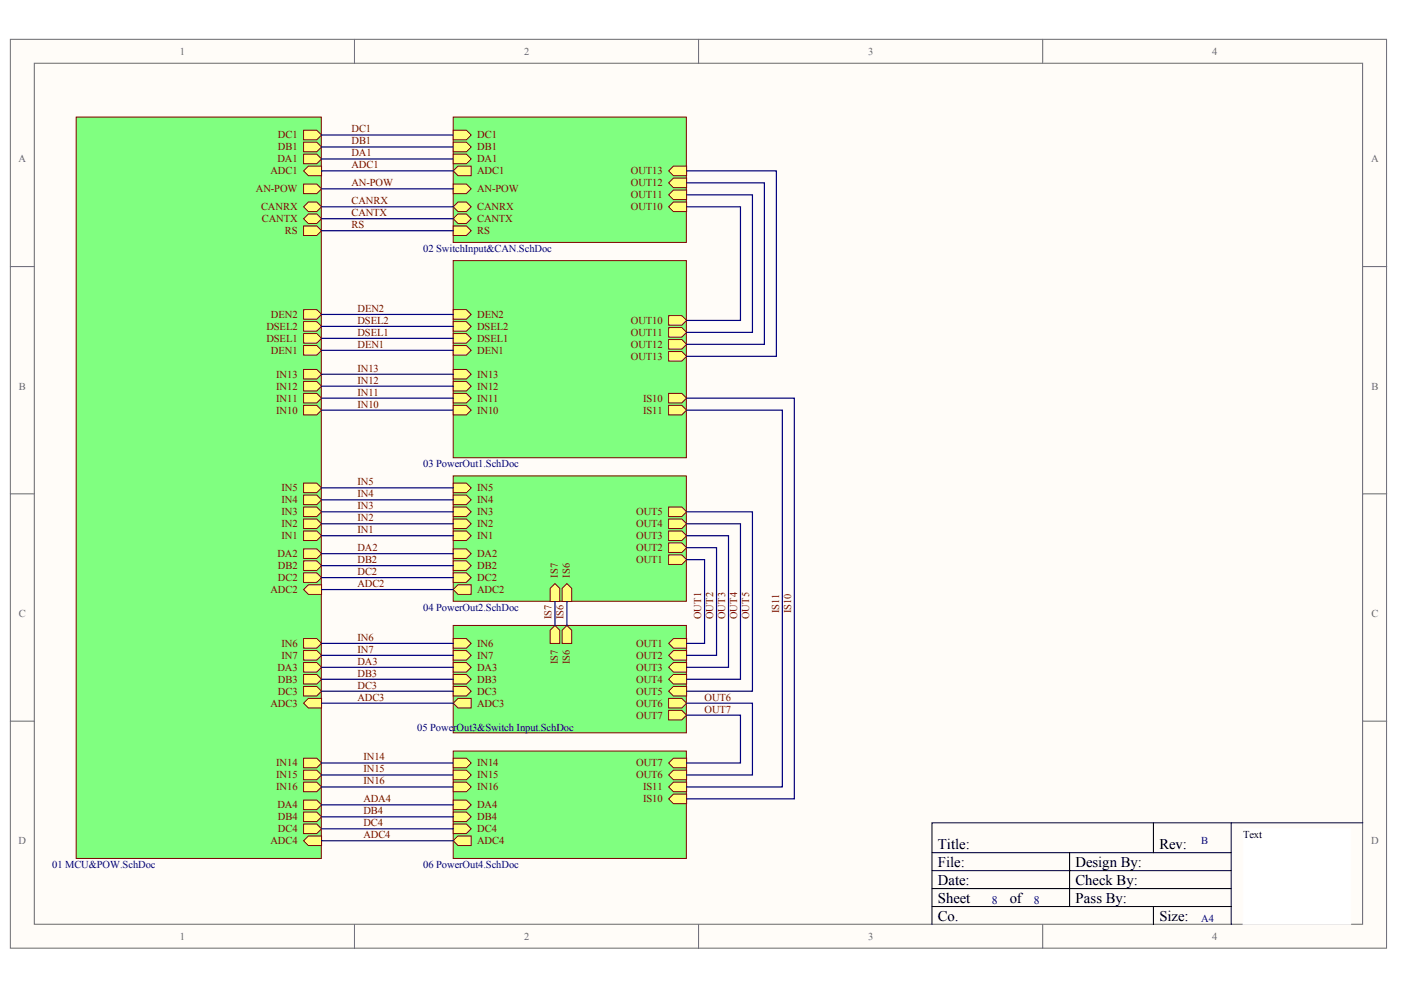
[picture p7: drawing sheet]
<svg xmlns="http://www.w3.org/2000/svg" width="297mm" height="210mm" viewBox="0 0 297 210" stroke-linecap="round" stroke-linejoin="round" font-family="sans-serif">
<g fill="#fffcf8" stroke="#696969" stroke-width=".21">
<path d="M2.2 8.3h291.8v192.7h-291.8z"/>
<path d="M7.3 13.4h281.6v182.6h-281.6z"/>
</g>
<path d="M75.2 8.3v5.1M148.1 8.3v5.1M221.1 8.3v5.1M2.2 56.5h5.1M289 56.5h5M2.2 104.7h5.1M289 104.7h5M2.2 152.9h5.1M289 152.9h5M75.2 196v5.1M148.1 196v5.1M221.1 196v5.1" fill="none" stroke="#696969" stroke-width=".21"/>
<path d="M244.5 174.5v6.3M261 174.5v21.5M289 174.5h-91.4v21.5M197.6 180.8h63.4M197.6 188.4h63.4M197.6 184.6h63.4M197.6 192.2h63.4M226.8 180.8v11.4M244.5 192.2v3.8" fill="none" stroke="#000" stroke-width=".21"/>
<path d="M16.2 24.8h51.9v157.2h-51.9z" fill="#80ff80" stroke="#800000" stroke-width=".21"/>
<g fill="#ffff80" stroke="#800000" stroke-width=".21">
<path d="M64.4 43.8l1-1h1.8l1 1-1 1.1h-1.8z" fill-rule="evenodd"/>
<path d="M64.4 46.4l1-1h1.8l1 1-1 1h-1.8z" fill-rule="evenodd"/>
<path d="M64.4 47.9h2.8l1 1-1 1h-2.8z" fill-rule="evenodd"/>
<path d="M64.4 30.1h2.8l1 1.1-1 1h-2.8z" fill-rule="evenodd"/>
<path d="M64.4 32.7h2.8l1 1-1 1h-2.8z" fill-rule="evenodd"/>
<path d="M64.4 36.2l1-1h2.8v2h-2.8z" fill-rule="evenodd"/>
<path d="M64.4 39h2.8l1 1-1 1.1h-2.8z" fill-rule="evenodd"/>
<path d="M64.4 27.6h2.8l1 1-1 1h-2.8z" fill-rule="evenodd"/>
<path d="M64.4 65.7h2.8l1 1-1 1h-2.8z" fill-rule="evenodd"/>
<path d="M64.4 70.7h2.8l1 1-1 1.1h-2.8z" fill-rule="evenodd"/>
<path d="M64.4 68.2h2.8l1 1-1 1h-2.8z" fill-rule="evenodd"/>
<path d="M64.4 73.3h2.8l1 1-1 1h-2.8z" fill-rule="evenodd"/>
<path d="M64.4 85.9h2.8l1 1.1-1 1h-2.8z" fill-rule="evenodd"/>
<path d="M64.4 83.4h2.8l1 1-1 1h-2.8z" fill-rule="evenodd"/>
<path d="M64.4 80.9h2.8l1 1-1 1h-2.8z" fill-rule="evenodd"/>
<path d="M64.4 78.3h2.8l1 1-1 1.1h-2.8z" fill-rule="evenodd"/>
<path d="M64.4 102.4h2.8l1 1-1 1.1h-2.8z" fill-rule="evenodd"/>
<path d="M64.4 105h2.8l1 1-1 1h-2.8z" fill-rule="evenodd"/>
<path d="M64.4 107.5h2.8l1 1-1 1h-2.8z" fill-rule="evenodd"/>
<path d="M64.4 116.4h2.8l1 1-1 1h-2.8z" fill-rule="evenodd"/>
<path d="M64.4 118.9h2.8l1 1-1 1h-2.8z" fill-rule="evenodd"/>
<path d="M64.4 121.4h2.8l1 1.1-1 1h-2.8z" fill-rule="evenodd"/>
<path d="M64.4 125l1-1h2.8v2h-2.8z" fill-rule="evenodd"/>
<path d="M64.4 110h2.8l1 1.1-1 1h-2.8z" fill-rule="evenodd"/>
<path d="M64.4 112.6h2.8l1 1-1 1h-2.8z" fill-rule="evenodd"/>
<path d="M64.4 140.5h2.8l1 1-1 1h-2.8z" fill-rule="evenodd"/>
<path d="M64.4 143h2.8l1 1-1 1h-2.8z" fill-rule="evenodd"/>
<path d="M64.4 145.5h2.8l1 1.1-1 1h-2.8z" fill-rule="evenodd"/>
<path d="M64.4 149.1l1-1h2.8v2h-2.8z" fill-rule="evenodd"/>
<path d="M64.4 135.4h2.8l1 1-1 1h-2.8z" fill-rule="evenodd"/>
<path d="M64.4 137.9h2.8l1 1-1 1.1h-2.8z" fill-rule="evenodd"/>
<path d="M64.4 169.6h2.8l1 1.1-1 1h-2.8z" fill-rule="evenodd"/>
<path d="M64.4 172.2h2.8l1 1-1 1h-2.8z" fill-rule="evenodd"/>
<path d="M64.4 174.7h2.8l1 1-1 1h-2.8z" fill-rule="evenodd"/>
<path d="M64.4 178.3l1-1.1h2.8v2.1h-2.8z" fill-rule="evenodd"/>
<path d="M64.4 165.8h2.8l1 1-1 1.1h-2.8z" fill-rule="evenodd"/>
<path d="M64.4 163.3h2.8l1 1-1 1h-2.8z" fill-rule="evenodd"/>
<path d="M64.4 160.8h2.8l1 1-1 1h-2.8z" fill-rule="evenodd"/>
</g>
<path d="M96.1 24.8h49.4v26.6h-49.4z" fill="#80ff80" stroke="#800000" stroke-width=".21"/>
<g fill="#ffff80" stroke="#800000" stroke-width=".21">
<path d="M96.1 30.1h2.8l1 1.1-1 1h-2.8z" fill-rule="evenodd"/>
<path d="M96.1 32.7h2.8l1 1-1 1h-2.8z" fill-rule="evenodd"/>
<path d="M96.1 36.2l1-1h2.8v2h-2.8z" fill-rule="evenodd"/>
<path d="M96.1 39h2.8l1 1-1 1.1h-2.8z" fill-rule="evenodd"/>
<path d="M141.8 43.8l1-1h2.8v2.1h-2.8z" fill-rule="evenodd"/>
<path d="M141.8 41.3l1-1h2.8v2h-2.8z" fill-rule="evenodd"/>
<path d="M141.8 38.8l1-1h2.8v2h-2.8z" fill-rule="evenodd"/>
<path d="M141.8 36.2l1-1h2.8v2h-2.8z" fill-rule="evenodd"/>
<path d="M96.1 43.8l1-1h1.8l1 1-1 1.1h-1.8z" fill-rule="evenodd"/>
<path d="M96.1 46.4l1-1h1.8l1 1-1 1h-1.8z" fill-rule="evenodd"/>
<path d="M96.1 47.9h2.8l1 1-1 1h-2.8z" fill-rule="evenodd"/>
<path d="M96.1 27.6h2.8l1 1-1 1h-2.8z" fill-rule="evenodd"/>
</g>
<path d="M96.1 55.3h49.4v41.8h-49.4z" fill="#80ff80" stroke="#800000" stroke-width=".21"/>
<g fill="#ffff80" stroke="#800000" stroke-width=".21">
<path d="M96.1 85.9h2.8l1 1.1-1 1h-2.8z" fill-rule="evenodd"/>
<path d="M96.1 83.4h2.8l1 1-1 1h-2.8z" fill-rule="evenodd"/>
<path d="M96.1 80.9h2.8l1 1-1 1h-2.8z" fill-rule="evenodd"/>
<path d="M96.1 78.3h2.8l1 1-1 1.1h-2.8z" fill-rule="evenodd"/>
<path d="M96.1 65.7h2.8l1 1-1 1h-2.8z" fill-rule="evenodd"/>
<path d="M96.1 70.7h2.8l1 1-1 1.1h-2.8z" fill-rule="evenodd"/>
<path d="M96.1 68.2h2.8l1 1-1 1h-2.8z" fill-rule="evenodd"/>
<path d="M96.1 73.3h2.8l1 1-1 1h-2.8z" fill-rule="evenodd"/>
<path d="M141.8 83.4h2.8l1 1-1 1h-2.8z" fill-rule="evenodd"/>
<path d="M141.8 85.9h2.8l1 1.1-1 1h-2.8z" fill-rule="evenodd"/>
<path d="M141.8 66.9h2.8l1 1-1 1.1h-2.8z" fill-rule="evenodd"/>
<path d="M141.8 69.5h2.8l1 1-1 1h-2.8z" fill-rule="evenodd"/>
<path d="M141.8 72h2.8l1 1-1 1h-2.8z" fill-rule="evenodd"/>
<path d="M141.8 74.5h2.8l1 1-1 1.1h-2.8z" fill-rule="evenodd"/>
</g>
<path d="M96.1 100.9h49.4v26.6h-49.4z" fill="#80ff80" stroke="#800000" stroke-width=".21"/>
<g fill="#ffff80" stroke="#800000" stroke-width=".21">
<path d="M96.1 102.4h2.8l1 1-1 1.1h-2.8z" fill-rule="evenodd"/>
<path d="M96.1 105h2.8l1 1-1 1h-2.8z" fill-rule="evenodd"/>
<path d="M96.1 107.5h2.8l1 1-1 1h-2.8z" fill-rule="evenodd"/>
<path d="M96.1 116.4h2.8l1 1-1 1h-2.8z" fill-rule="evenodd"/>
<path d="M96.1 118.9h2.8l1 1-1 1h-2.8z" fill-rule="evenodd"/>
<path d="M96.1 121.4h2.8l1 1.1-1 1h-2.8z" fill-rule="evenodd"/>
<path d="M96.1 125l1-1h2.8v2h-2.8z" fill-rule="evenodd"/>
<path d="M141.8 112.6h2.8l1 1-1 1h-2.8z" fill-rule="evenodd"/>
<path d="M141.8 115.1h2.8l1 1-1 1h-2.8z" fill-rule="evenodd"/>
<path d="M141.8 117.6h2.8l1 1.1-1 1h-2.8z" fill-rule="evenodd"/>
<path d="M141.8 110h2.8l1 1.1-1 1h-2.8z" fill-rule="evenodd"/>
<path d="M141.8 107.5h2.8l1 1-1 1h-2.8z" fill-rule="evenodd"/>
<path d="M96.1 110h2.8l1 1.1-1 1h-2.8z" fill-rule="evenodd"/>
<path d="M96.1 112.6h2.8l1 1-1 1h-2.8z" fill-rule="evenodd"/>
<path d="M119.2 124.7l1-1 1 1v2.8h-2z" fill-rule="evenodd"/>
<path d="M116.6 124.7l1.1-1 1 1v2.8h-2.1z" fill-rule="evenodd"/>
</g>
<path d="M96.1 132.6h49.4v22.8h-49.4z" fill="#80ff80" stroke="#800000" stroke-width=".21"/>
<g fill="#ffff80" stroke="#800000" stroke-width=".21">
<path d="M96.1 140.5h2.8l1 1-1 1h-2.8z" fill-rule="evenodd"/>
<path d="M96.1 143h2.8l1 1-1 1h-2.8z" fill-rule="evenodd"/>
<path d="M96.1 145.5h2.8l1 1.1-1 1h-2.8z" fill-rule="evenodd"/>
<path d="M96.1 149.1l1-1h2.8v2h-2.8z" fill-rule="evenodd"/>
<path d="M141.8 138.9l1-1h2.8v2.1h-2.8z" fill-rule="evenodd"/>
<path d="M141.8 141.5l1-1h2.8v2h-2.8z" fill-rule="evenodd"/>
<path d="M141.8 144l1-1h2.8v2h-2.8z" fill-rule="evenodd"/>
<path d="M141.8 146.6l1-1.1h2.8v2.1h-2.8z" fill-rule="evenodd"/>
<path d="M141.8 136.4l1-1h2.8v2h-2.8z" fill-rule="evenodd"/>
<path d="M96.1 135.4h2.8l1 1-1 1h-2.8z" fill-rule="evenodd"/>
<path d="M96.1 137.9h2.8l1 1-1 1.1h-2.8z" fill-rule="evenodd"/>
<path d="M141.8 150.6h2.8l1 1-1 1h-2.8z" fill-rule="evenodd"/>
<path d="M141.8 148.1h2.8l1 1-1 1h-2.8z" fill-rule="evenodd"/>
<path d="M116.6 133.6l1.1-1 1 1v2.8h-2.1z" fill-rule="evenodd"/>
<path d="M119.2 133.6l1-1 1 1v2.8h-2z" fill-rule="evenodd"/>
</g>
<g fill="none" stroke="#000080" stroke-width=".25">
<path d="M68.2 36.2h27.9M68.2 33.7h27.9M68.2 31.2h27.9M68.2 28.6h27.9M145.6 38.8h16.5v34.2h-16.5M145.6 36.2h19v39.3h-19M68.2 40h27.9M68.2 43.8h27.9M68.2 46.4h27.9M68.2 48.9h27.9M145.6 43.8h11.4v24.1h-11.4M145.6 41.3h13.9v29.2h-13.9"/>
<path d="M68.2 66.7h27.9M68.2 69.2h27.9M68.2 71.7h27.9M68.2 74.3h27.9M68.2 79.3h27.9M68.2 81.9h27.9M68.2 84.4h27.9M68.2 87h27.9M68.2 103.4h27.9M68.2 106h27.9M68.2 108.5h27.9M68.2 111.1h27.9"/>
<path d="M68.2 113.6h27.9M68.2 117.4h27.9M68.2 119.9h27.9M145.6 108.5h13.9v38.1h-13.9M145.6 111.1h11.4v32.9h-11.4M145.6 113.6h8.9v27.9h-8.9M145.6 116.1h6.3v22.8h-6.3M145.6 118.7h3.8v17.7h-3.8M68.2 122.5h27.9M68.2 125h27.9M68.2 136.4h27.9M68.2 138.9h27.9"/>
<path d="M68.2 141.5h27.9M68.2 144h27.9M68.2 146.6h27.9M68.2 149.1h27.9"/>
</g>
<path d="M96.1 159.2h49.4v22.8h-49.4z" fill="#80ff80" stroke="#800000" stroke-width=".21"/>
<g fill="#ffff80" stroke="#800000" stroke-width=".21">
<path d="M96.1 169.6h2.8l1 1.1-1 1h-2.8z" fill-rule="evenodd"/>
<path d="M96.1 172.2h2.8l1 1-1 1h-2.8z" fill-rule="evenodd"/>
<path d="M96.1 174.7h2.8l1 1-1 1h-2.8z" fill-rule="evenodd"/>
<path d="M96.1 178.3l1-1.1h2.8v2.1h-2.8z" fill-rule="evenodd"/>
<path d="M96.1 165.8h2.8l1 1-1 1.1h-2.8z" fill-rule="evenodd"/>
<path d="M96.1 163.3h2.8l1 1-1 1h-2.8z" fill-rule="evenodd"/>
<path d="M96.1 160.8h2.8l1 1-1 1h-2.8z" fill-rule="evenodd"/>
<path d="M141.8 169.4l1-1h2.8v2h-2.8z" fill-rule="evenodd"/>
<path d="M141.8 166.8l1-1h2.8v2.1h-2.8z" fill-rule="evenodd"/>
<path d="M141.8 161.8l1-1h2.8v2h-2.8z" fill-rule="evenodd"/>
<path d="M141.8 164.3l1-1h2.8v2h-2.8z" fill-rule="evenodd"/>
</g>
<g fill="none" stroke="#000080" stroke-width=".25">
<path d="M145.6 84.4h22.8v85h-22.8M145.6 87h20.3v79.8h-20.3M117.7 127.5v5.1M120.2 127.5v5.1M145.6 151.6h11.4v10.2h-11.4M145.6 149.1h13.9v15.2h-13.9M68.2 161.8h27.9M68.2 164.3h27.9M68.2 166.8h27.9M68.2 170.7h27.9M68.2 173.2h27.9M68.2 175.7h27.9"/>
<path d="M68.2 178.3h27.9"/>
</g>
<path d="M263.6 175.7h22.8v20.3h-22.8z" fill="#fff" stroke="#fff" stroke-width=".21"/>
<g font-size="3.1">
<text x="198.9" y="180">Title:</text>
<text x="198.9" y="183.8">File:</text>
<text x="228" y="183.8">Design By:</text>
<text x="245.8" y="180">Rev:</text>
<text x="198.9" y="187.6">Date:</text>
<text x="198.9" y="191.4">Sheet</text>
<text x="214.1" y="191.4">of</text>
<text x="228" y="187.6">Check By:</text>
<text x="228" y="191.4">Pass By:</text>
<text x="198.9" y="195.2">Co.</text>
<text x="245.8" y="195.2">Size:</text>
</g>
<g font-size="2.5" fill="#000080">
<text x="210.3" y="191.7">8</text>
<text x="219.2" y="191.7">8</text>
</g>
<g font-size="2.2" fill="#696969">
<text x="38.2" y="11.6">1</text>
<text x="111.1" y="11.6">2</text>
<text x="184.1" y="11.6">3</text>
<text x="257" y="11.6">4</text>
<text x="3.9" y="34.4">A</text>
<text x="290.7" y="34.4">A</text>
<text x="4" y="82.6">B</text>
<text x="290.8" y="82.6">B</text>
<text x="4" y="130.8">C</text>
<text x="290.8" y="130.8">C</text>
<text x="3.9" y="179">D</text>
<text x="290.7" y="179">D</text>
<text x="38.2" y="199.3">1</text>
<text x="111.1" y="199.3">2</text>
<text x="184.1" y="199.3">3</text>
<text x="257" y="199.3">4</text>
</g>
<g font-size="2.2" fill="#800000">
<text x="58.9" y="29.3">DC1</text>
<text x="74.5" y="28.1">DC1</text>
<text x="101.2" y="29.3">DC1</text>
<text x="58.8" y="34.4">DA1</text>
<text x="58.9" y="31.9">DB1</text>
<text x="74.5" y="30.6">DB1</text>
<text x="74.5" y="33.2">DA1</text>
<text x="74.5" y="35.7">ADC1</text>
<text x="101.2" y="31.9">DB1</text>
<text x="101.2" y="34.4">DA1</text>
<text x="54.3" y="40.8">AN-POW</text>
<text x="57.4" y="37">ADC1</text>
<text x="74.5" y="39.5">AN-POW</text>
<text x="101.2" y="37">ADC1</text>
<text x="101.2" y="40.8">AN-POW</text>
<text x="133.8" y="39.5">OUT12</text>
<text x="133.8" y="37">OUT13</text>
<text x="55.4" y="44.6">CANRX</text>
<text x="55.5" y="47.1">CANTX</text>
<text x="74.5" y="43.3">CANRX</text>
<text x="74.5" y="45.8">CANTX</text>
<text x="101.2" y="44.6">CANRX</text>
<text x="101.2" y="47.1">CANTX</text>
<text x="133.8" y="44.6">OUT10</text>
<text x="133.8" y="42">OUT11</text>
<text x="60.4" y="49.6">RS</text>
<text x="74.5" y="48.4">RS</text>
<text x="101.2" y="49.6">RS</text>
<text x="56.5" y="69.9">DSEL2</text>
<text x="57.4" y="67.4">DEN2</text>
<text x="75.8" y="71.2">DSEL1</text>
<text x="75.8" y="68.7">DSEL2</text>
<text x="75.8" y="66.1">DEN2</text>
<text x="101.2" y="67.4">DEN2</text>
<text x="101.2" y="69.9">DSEL2</text>
<text x="133.8" y="68.7">OUT10</text>
<text x="133.8" y="71.2">OUT11</text>
<text x="56.5" y="72.5">DSEL1</text>
<text x="57.4" y="75">DEN1</text>
<text x="75.8" y="73.7">DEN1</text>
<text x="101.2" y="72.5">DSEL1</text>
<text x="101.2" y="75">DEN1</text>
<text x="133.8" y="73.7">OUT12</text>
<text x="133.8" y="76.3">OUT13</text>
<text x="58.6" y="82.6">IN12</text>
<text x="58.6" y="80.1">IN13</text>
<text x="75.8" y="83.9">IN11</text>
<text x="75.8" y="81.3">IN12</text>
<text x="75.8" y="78.8">IN13</text>
<text x="101.2" y="82.6">IN12</text>
<text x="101.2" y="80.1">IN13</text>
<text x="58.6" y="87.7">IN10</text>
<text x="58.6" y="85.1">IN11</text>
<text x="75.8" y="86.4">IN10</text>
<text x="101.2" y="87.7">IN10</text>
<text x="101.2" y="85.1">IN11</text>
<text x="136.4" y="85.1">IS10</text>
<text x="136.4" y="87.7">IS11</text>
<text x="59.7" y="104.2">IN5</text>
<text x="59.7" y="106.7">IN4</text>
<text x="75.8" y="108">IN3</text>
<text x="75.8" y="105.4">IN4</text>
<text x="75.8" y="102.9">IN5</text>
<text x="101.2" y="104.2">IN5</text>
<text x="101.2" y="106.7">IN4</text>
<text x="59.7" y="109.2">IN3</text>
<text x="59.7" y="111.8">IN2</text>
<text x="75.8" y="113">IN1</text>
<text x="75.8" y="110.5">IN2</text>
<text x="101.2" y="109.2">IN3</text>
<text x="101.2" y="111.8">IN2</text>
<text x="134.9" y="111.8">OUT4</text>
<text x="134.9" y="109.2">OUT5</text>
<text x="58.8" y="118.1">DA2</text>
<text x="59.7" y="114.3">IN1</text>
<text x="75.8" y="119.4">DB2</text>
<text x="75.8" y="116.8">DA2</text>
<text x="101.2" y="118.1">DA2</text>
<text x="101.2" y="114.3">IN1</text>
<text x="134.9" y="114.3">OUT3</text>
<text x="134.9" y="116.8">OUT2</text>
<text x="134.9" y="119.4">OUT1</text>
<text x="57.4" y="125.7">ADC2</text>
<text x="58.9" y="120.6">DB2</text>
<text x="58.9" y="123.2">DC2</text>
<text x="75.8" y="121.9">DC2</text>
<text x="75.8" y="124.5">ADC2</text>
<text x="101.2" y="120.6">DB2</text>
<text x="101.2" y="123.2">DC2</text>
<text x="101.2" y="125.7">ADC2</text>
<text x="118.3" y="122.5" transform="rotate(-90 118.3 122.5)">IS7</text>
<text x="120.8" y="122.5" transform="rotate(-90 120.8 122.5)">IS6</text>
<text x="117" y="131.3" transform="rotate(-90 117 131.3)">IS7</text>
<text x="119.5" y="131.3" transform="rotate(-90 119.5 131.3)">IS6</text>
<text x="148.7" y="131.3" transform="rotate(-90 148.7 131.3)">OUT1</text>
<text x="151.2" y="131.3" transform="rotate(-90 151.2 131.3)">OUT2</text>
<text x="153.8" y="131.3" transform="rotate(-90 153.8 131.3)">OUT3</text>
<text x="156.3" y="131.3" transform="rotate(-90 156.3 131.3)">OUT4</text>
<text x="158.8" y="131.3" transform="rotate(-90 158.8 131.3)">OUT5</text>
<text x="165.2" y="130.1" transform="rotate(-90 165.2 130.1)">IS11</text>
<text x="167.7" y="130.1" transform="rotate(-90 167.7 130.1)">IS10</text>
<text x="59.7" y="137.1">IN6</text>
<text x="75.8" y="135.9">IN6</text>
<text x="101.2" y="137.1">IN6</text>
<text x="134.9" y="137.1">OUT1</text>
<text x="58.8" y="142.2">DA3</text>
<text x="59.7" y="139.7">IN7</text>
<text x="75.8" y="143.5">DB3</text>
<text x="75.8" y="140.9">DA3</text>
<text x="75.8" y="138.4">IN7</text>
<text x="101.2" y="142.2">DA3</text>
<text x="101.2" y="139.7">IN7</text>
<text x="118.3" y="140.9" transform="rotate(-90 118.3 140.9)">IS7</text>
<text x="120.8" y="140.9" transform="rotate(-90 120.8 140.9)">IS6</text>
<text x="134.9" y="139.7">OUT2</text>
<text x="134.9" y="142.2">OUT3</text>
<text x="57.4" y="149.8">ADC3</text>
<text x="58.9" y="144.7">DB3</text>
<text x="58.9" y="147.3">DC3</text>
<text x="75.8" y="146">DC3</text>
<text x="75.8" y="148.5">ADC3</text>
<text x="101.2" y="144.7">DB3</text>
<text x="101.2" y="147.3">DC3</text>
<text x="101.2" y="149.8">ADC3</text>
<text x="134.9" y="144.7">OUT4</text>
<text x="134.9" y="147.3">OUT5</text>
<text x="134.9" y="149.8">OUT6</text>
<text x="149.4" y="148.5">OUT6</text>
<text x="134.9" y="152.4">OUT7</text>
<text x="149.4" y="151.1">OUT7</text>
<text x="77.1" y="161.2">IN14</text>
<text x="58.6" y="167.6">IN16</text>
<text x="58.6" y="165">IN15</text>
<text x="58.6" y="162.5">IN14</text>
<text x="77.1" y="163.8">IN15</text>
<text x="77.1" y="166.3">IN16</text>
<text x="101.2" y="167.6">IN16</text>
<text x="101.2" y="165">IN15</text>
<text x="101.2" y="162.5">IN14</text>
<text x="134.9" y="162.5">OUT7</text>
<text x="134.9" y="165">OUT6</text>
<text x="136.4" y="167.6">IS11</text>
<text x="58.8" y="171.4">DA4</text>
<text x="58.9" y="173.9">DB4</text>
<text x="77.1" y="170.1">ADA4</text>
<text x="77.1" y="172.6">DB4</text>
<text x="101.2" y="171.4">DA4</text>
<text x="101.2" y="173.9">DB4</text>
<text x="136.4" y="170.1">IS10</text>
<text x="57.4" y="179">ADC4</text>
<text x="58.9" y="176.4">DC4</text>
<text x="77.1" y="175.2">DC4</text>
<text x="77.1" y="177.7">ADC4</text>
<text x="101.2" y="176.4">DC4</text>
<text x="101.2" y="179">ADC4</text>
</g>
<g font-size="2.2" fill="#000080">
<text x="89.7" y="53.4">02 SwitchInput&amp;CAN.SchDoc</text>
<text x="89.7" y="99.1">03 PowerOut1.SchDoc</text>
<text x="89.7" y="129.5">04 PowerOut2.SchDoc</text>
<text x="88.5" y="154.9">05 Powe</text>
<text x="96.1" y="154.9">rOut3&amp;Switch Input.SchDoc</text>
<text x="254.7" y="179">B</text>
<text x="11.1" y="184.1">01 MCU&amp;POW.SchDoc</text>
<text x="89.7" y="184.1">06 PowerOut4.SchDoc</text>
<text x="254.7" y="195.5">A4</text>
</g>
<text font-size="2.2" x="263.6" y="177.7">Text</text>
</svg>
